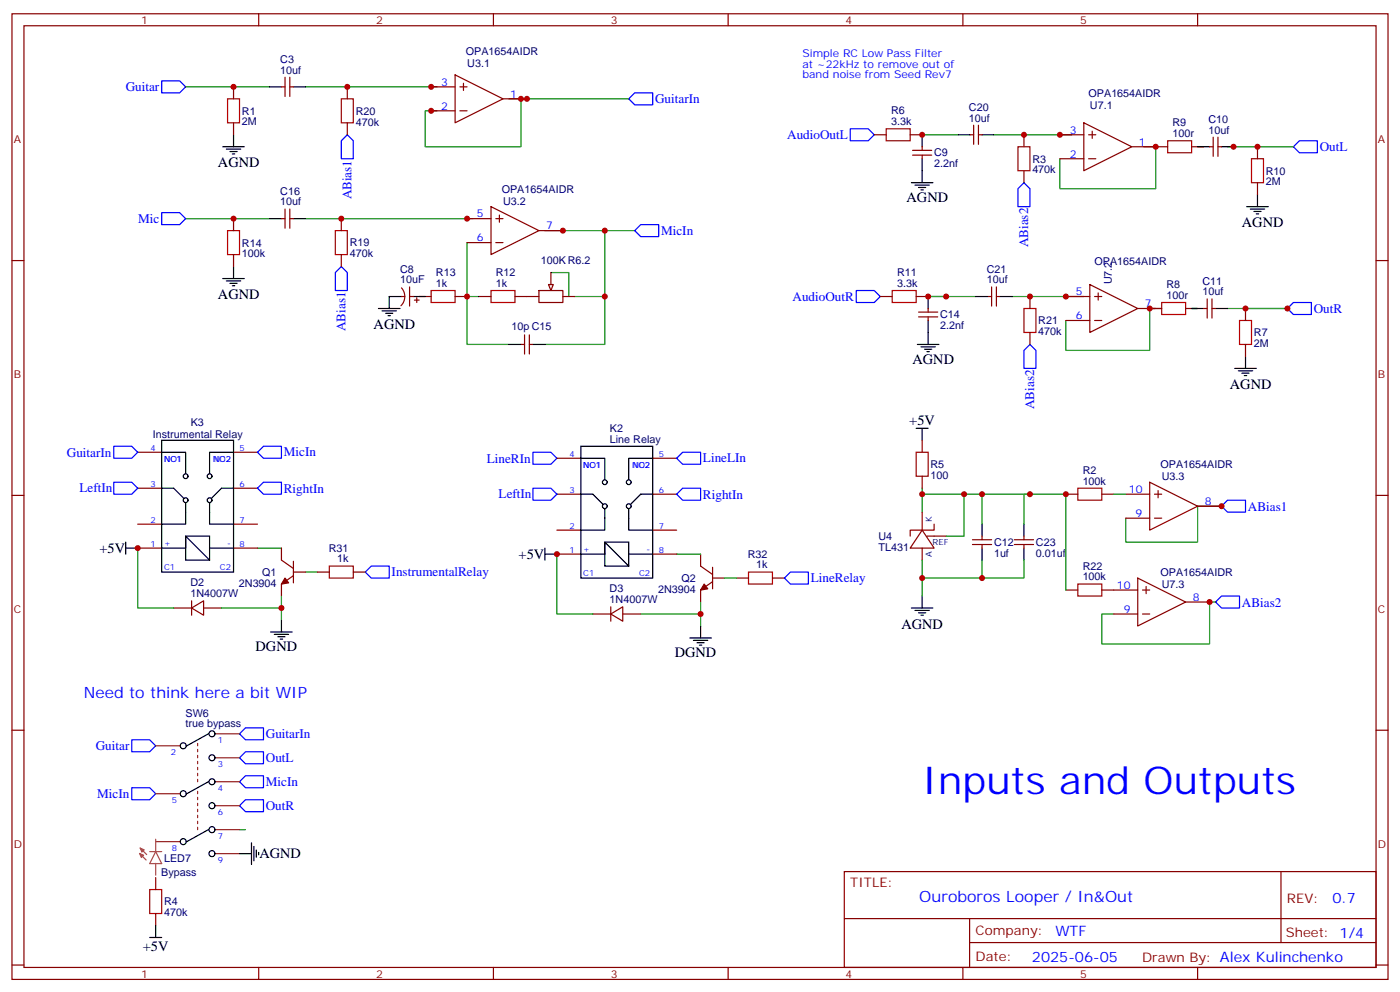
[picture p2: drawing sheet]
<svg xmlns="http://www.w3.org/2000/svg" width="412mm" height="292mm" viewBox="0 0 412 292" stroke-linecap="round" stroke-linejoin="round" font-family="sans-serif">
<g fill="none" stroke="#870000" stroke-width=".35">
<path d="M3.5 4.1h405.4v284.3h-405.4zM7.1 7.6h398.2v277.3h-398.2zM76.2 4.1v3.5M145.3 4.1v3.5M214.5 4.1v3.5M283.6 4.1v3.5M352.8 4.1v3.5M68.8 25.6v3.5M68.8 36.2v3.5M82.9 25.6h1.1M84 22.8v5.6M85.4 22.8v5.6"/>
<path d="M85.4 25.6h1M257.5 39.7h3.6M268.1 39.7h3.5M268.8 44.3h5.7M268.8 45.7h5.7M271.6 43.2v1.1M271.6 45.7v1M340.4 43.2h3.6M351 43.2h3.5M370.4 43.2v3.5M370.4 53.8v3.5M3.5 76.7h3.6"/>
<path d="M405.3 76.7h3.6M141.1 87.3h3.5M151.7 87.3h7M158.7 85.5h7.1v3.6h-7.1zM162.3 80.3v3.5M165.8 87.3h3.5M259.3 87.3h3.5M269.9 87.3h3.5M270.6 91.9h5.6M270.6 93.3h5.6M273.4 90.8v1.1M273.4 93.3v1.1"/>
<path d="M338.7 90.8h3.5M349.2 90.8h3.6M366.9 90.8v3.6M366.9 101.4v3.6M3.5 145.9h3.6M405.3 145.9h3.6M3.5 215h3.6M405.3 215h3.6M248.7 256.6h156.6v28.3h-156.6zM377.3 256.7v20.8M248.7 270.5h156.5M285.6 277.5h119.6"/>
<path d="M285.6 270.5v14.1M3.5 284.2h3.6M76.2 284.9v3.5M145.3 284.9v3.5M214.5 284.9v3.5M283.6 284.9v3.5M352.8 284.9v3.5M405.3 284.2h3.6"/>
</g>
<g fill="none" stroke="#00f" stroke-width=".35">
<path d="M47.6 23.8h5.3l1.8 1.8-1.8 1.7h-5.3zM102.3 39.7l1.8 1.8v5.2h-3.6v-5.2zM185.2 29.1l1.8-1.8h5.3v3.6h-5.3zM250.5 37.9h5.3l1.7 1.8-1.7 1.8h-5.3zM301.6 53.8l1.8 1.8v5.3h-3.5v-5.3zM381 43.2l1.8-1.7h5.3v3.5h-5.3zM47.6 62.6h5.3l1.8 1.8-1.8 1.7h-5.3zM100.5 78.5l1.8 1.8v5.2h-3.5v-5.2zM187 67.9l1.7-1.8h5.3v3.6h-5.3zM252.2 85.5h5.3l1.8 1.8-1.8 1.8h-5.3zM381 89.1h5.3v3.5h-5.3l-1.8-1.8zM303.4 101.4l1.8 1.8v5.3h-3.6v-5.3z"/>
<path d="M361.6 147.3h5.3v3.5h-5.3l-1.8-1.8zM358.1 177.3l1.7-1.8h5.3v3.5h-5.3z"/>
</g>
<g fill="none" stroke="#008700" stroke-width=".35">
<path d="M54.7 25.6h24.7M90 25.6h38.8M149.9 29.1h3.6v14.1h-28.3v-10.6h3.6M153.5 29.1h31.7M271.6 39.7h10.6M292.8 39.7h22.9M336.9 43.2h3.5v12.4h-28.2v-8.9M361.6 43.2h19.4M54.7 64.4h24.7M90 64.4h49.3M137.6 71.4v15.9M160.5 67.9h17.7v19.4h-8.9"/>
<path d="M178.2 67.9h8.8M137.6 87.3v14.1h12.3M137.6 87.3h3.5M162.3 80.3h5.3v7M178.2 87.3v14.1h-17.7M273.4 87.3h14.1M298.1 87.3h21.2M340.4 90.8h-1.7v12.4h-24.7v-8.8M351 90.8h1.8M361.6 90.8h17.6M271.6 145.5h17.7v8.8M271.6 143.8v7"/>
<path d="M284 145.5v12.4h-5.3M359.8 149h-7v10.6h-21.2v-7M271.6 164.9v10.6M289.3 164.9v5.3h-17.7M358.1 177.3h-1.8v12.3h-31.7v-8.8h3.5"/>
</g>
<g fill="none" stroke="#000" stroke-width=".35">
<path d="M68.8 39.7v3.5M79.4 25.6h3.5M86.4 25.6h3.6M271.6 39.7v3.5M65.6 43.2h6.4M66.7 43.9h4.2M67.7 44.6h2.1M68.4 45.3h.7M268.5 53.8h6.3M269.5 54.5h4.3M270.6 55.2h2.1M271.3 55.9h.7"/>
<path d="M271.6 46.7v7.1M370.4 57.3v3.6M68.8 78.5v3.5M367.2 60.9h6.4M368.3 61.6h4.2M369.4 62.3h2.1M370.1 63h.7M65.6 82h6.4M66.7 82.7h4.2M67.7 83.4h2.1M68.4 84.1h.7M111.5 90.8h6.3"/>
<path d="M112.5 91.5h4.3M113.6 92.3h2.1M114.3 93h.7M114.7 87.3v3.5M273.4 87.3v3.5M273.4 94.4v7M270.2 101.4h6.4M271.3 102.1h4.2M272.3 102.8h2.2M273 103.5h.8M363.7 108.5h6.4M364.8 109.2h4.2"/>
<path d="M365.8 109.9h2.1M366.5 110.6h.7M366.9 105v3.5M269.9 126.1h3.5M271.6 126.1v3.5M268.5 179h6.3M269.5 179.7h4.3M271.6 175.5v3.5M270.6 180.4h2.1M271.3 181.2h.7"/>
</g>
<path d="M67 29.1h3.6v7.1h-3.6zM261.1 37.9h7v3.6h-7zM344 41.5h7v3.5h-7zM368.7 46.7h3.5v7.1h-3.5zM144.6 85.5h7.1v3.6h-7.1zM262.8 85.5h7.1v3.6h-7.1zM342.2 89.1h7v3.5h-7zM365.1 94.4h3.6v7h-3.6z" fill="none" stroke="#a10000" stroke-width=".35"/>
<path d="M161.6 83.8h1.4l-.7 1.7z" fill="#f0f0f0" stroke="#870000" stroke-width=".35"/>
<g fill="none" stroke="#870000" stroke-width=".35">
<path d="M102.3 25.6v3.5M102.3 36.2v3.5M127 32.6h7.1M127 25.6h7.1M134.1 22l14.1 7.1-14.1 7.1zM135.5 32.6h2.1M135.5 25.6h2.1M136.5 24.5v2.1M148.2 29.1h7M285.8 39.7h1M286.8 36.9v5.6M288.2 36.9v5.6"/>
<path d="M288.2 39.7h1.1M301.6 39.7v3.5M312.2 39.7h7.1M319.3 36.2l14.1 7-14.1 7.1zM320.7 39.7h2.1M321.7 38.6v2.1M301.6 50.3v3.5M312.2 46.7h7.1M320.7 46.7h2.1M333.4 43.2h7M356.3 43.2h1.1M357.4 40.4v5.6"/>
<path d="M358.8 40.4v5.6M358.8 43.2h1M68.8 64.4v3.5M68.8 75v3.5M82.9 64.4h1.1M84 61.6v5.6M85.4 61.6v5.6M85.4 64.4h1M100.5 64.4v3.5M100.5 75v3.5M137.6 64.4h7M137.6 71.4h7"/>
<path d="M144.6 60.9l14.1 7-14.1 7.1zM146 64.4h2.2M146 71.4h2.2M147.1 63.3v2.1M158.7 67.9h7.1M118.2 87.3h1M118.3 84.8a3.8 3.8 0 0 1-.2 5.2M120.6 87.3h1.1M120.6 84.5v5.6M122.1 88.4h1.4M122.8 87.7v1.4M123.5 87.3h3.5"/>
<path d="M134.1 87.3h3.5M154.5 98.6v5.6M155.9 98.6v5.6M291 87.3h1.1M292.1 84.5v5.6M293.5 87.3h1.1M293.5 84.5v5.6M303.4 87.3v3.5M303.4 97.9v3.5M314 87.3h7M314 94.4h7M321 83.8l14.1 7-14.1 7.1z"/>
<path d="M322.4 87.3h2.2M322.4 94.4h2.2M323.5 86.3v2.1M335.1 90.8h7.1M354.5 90.8h1.1M355.6 88v5.7M357 88v5.7M357 90.8h1.1M153.5 101.4h1M155.9 101.4h1.1M40.6 133.2h7M68.8 133.2h7"/>
<path d="M271.6 129.6v3.6M40.6 154.3h7M40.6 143.8h7M68.8 154.3h7M68.8 143.8h7M271.6 156.1l3.6 5.3h-7.1zM271.6 140.2v3.6M271.6 150.8v5.3M273 157.9h5.7M275.2 154.3v1.8h-7.1v1.8M286.5 158.9h5.6M289.3 157.9v1"/>
<path d="M298.8 158.9h5.6M301.6 157.9v1M314 145.5h3.5M324.6 145.5h3.5M331.6 152.6h7.1M331.6 145.5h7.1M338.7 142l14.1 7-14.1 7.1zM340.1 152.6h2.1M340.1 145.5h2.1M341.1 144.5v2.1M352.8 149h7M40.6 161.4h7"/>
<path d="M68.8 161.4h7M82.9 161.4v3.5l3.5 2.5M86.4 168.5h3.6M86.4 165.3v6.3M86.4 169.5l-3.5 2.5v3.5M93.5 168.5h3.5M104.1 168.5h3.5M206.4 163.2v3.5l3.5 2.5M209.9 167v6.4M209.9 171.3l-3.5 2.4v3.6M209.9 170.2h3.5M217 170.2h3.5"/>
<path d="M227.5 170.2h3.6M271.6 161.4v3.5M286.5 160.3h5.6M289.3 160.3v1.1M298.8 160.3h5.6M301.6 160.3v1.1M314 173.7h3.5M324.6 173.7h10.5M335.1 170.2l14.1 7.1-14.1 7zM336.5 173.7h2.2M337.6 172.7v2.1M349.2 177.3h7.1"/>
<path d="M328.1 180.8h7M336.5 180.8h2.2"/>
</g>
<g fill="none" stroke="#000" stroke-width=".35">
<path d="M282.2 39.7h3.6M289.3 39.7h3.5M352.8 43.2h3.5M359.8 43.2h3.6M79.4 64.4h3.5M86.4 64.4h3.6M114.7 87.3h3.5M121.7 87.3h3.5M287.5 87.3h3.5M294.6 87.3h3.5M351 90.8h3.5M358.1 90.8h3.5"/>
<path d="M149.9 101.4h3.6M157 101.4h3.5M47.6 129.6h21.2v38.9h-21.2zM47.6 133.2h7.1v7M37 159.6v3.6M51.2 143.8l3.5 3.5M54.7 157.9h7v7h-7zM54.7 150.8v3.5h-7.1M289.3 154.3v3.6M301.6 154.3v3.6M37 161.4h3.6M47.6 161.4h7.1v-3.5l7 7"/>
<path d="M61.7 161.4h7.1M160.5 163.2h3.5M160.5 161.4v3.5M289.3 161.4v3.5M301.6 161.4v3.5M79.7 186.1h6.4M80.8 186.8h4.2M81.8 187.5h2.2M82.5 188.2h.8M82.9 182.6v3.5M203.2 187.9h6.3M204.3 188.6h4.2"/>
<path d="M205.3 189.3h2.1M206 190h.7M206.4 184.3v3.6M61.4 216.1l-6.4 3.5M61.4 230.2l-6.4 3.5M61.4 244.3l-6.4 3.5"/>
<circle cx="54" cy="219.6" r=".88"/>
<circle cx="62.4" cy="216.1" r=".88"/>
<circle cx="54" cy="233.7" r=".88"/>
<circle cx="62.4" cy="230.2" r=".88"/>
<circle cx="62.4" cy="237.2" r=".88"/>
<circle cx="62.4" cy="223.1" r=".88"/>
<circle cx="54" cy="247.8" r=".88"/>
<circle cx="62.4" cy="244.3" r=".88"/>
<circle cx="62.4" cy="251.4" r=".88"/>
</g>
<path d="M100.5 29.1h3.6v7.1h-3.6zM299.9 43.2h3.5v7.1h-3.5zM67 67.9h3.6v7.1h-3.6zM98.8 67.9h3.5v7.1h-3.5zM127 85.5h7.1v3.6h-7.1zM301.6 90.8h3.6v7.1h-3.6zM269.9 133.2h3.5v7h-3.5zM317.5 143.8h7.1v3.5h-7.1zM97 166.7h7.1v3.5h-7.1zM220.5 168.5h7v3.5h-7zM317.5 172h7.1v3.5h-7.1z" fill="none" stroke="#a10000" stroke-width=".35"/>
<path d="M289.3 145.5h24.7v28.2M303.4 145.5h-1.8v8.8M328.1 145.5h3.5M75.8 161.4h7.1M90 168.5h3.5M199.3 163.2h7.1M213.4 170.2h3.6M301.6 164.9v5.3h-12.3M70.6 244.3h1.7" fill="none" stroke="#008700" stroke-width=".35"/>
<path d="M157 133.2h5.3l1.7 1.7-1.7 1.8h-5.3zM107.6 168.5l1.8-1.8h5.3v3.5h-5.3zM231.1 170.2l1.7-1.7h5.3v3.5h-5.3zM38.8 217.8h5.3l1.8 1.8-1.8 1.8h-5.3zM70.6 216.1l1.7-1.8h5.3v3.5h-5.3zM38.8 232h5.3l1.8 1.7-1.8 1.8h-5.3zM70.6 237.2l1.7-1.7h5.3v3.5h-5.3zM70.6 223.1l1.7-1.7h5.3v3.5h-5.3zM70.6 230.2l1.7-1.8h5.3v3.6h-5.3z" fill="none" stroke="#00f" stroke-width=".35"/>
<g fill="none" stroke="#8c2424" stroke-width=".35">
<path d="M45.9 219.6h7M58.2 218.9v.7M63.5 216.1h7.1M45.9 233.7h7M58.2 224.2v.7M58.2 238.3v.7M58.2 220.7v.7M58.2 222.4v.7M58.2 226v.7M58.2 227.7v.7M58.2 229.5v.7M58.2 233v.7"/>
<path d="M58.2 234.8v.7M58.2 236.5v.7M63.5 223.1h7.1M63.5 230.2h7.1M63.5 237.2h7.1M45.9 247.8h7M58.2 240.1v.7M58.2 241.8v.7M58.2 243.6v.7M63.5 244.3h7.1M63.5 251.4h7.1"/>
</g>
<g fill="#870000" stroke="#870000" stroke-width=".35">
<path d="M207.4 172l1.1 1.4-2.1 .3z"/>
<path d="M84 170.2l1 1.4-2.1 .4z"/>
</g>
<circle cx="54.7" cy="140.2" r=".71" fill="#fff" stroke="#000" stroke-width=".35"/>
<path d="M54.7 147.3v3.5" fill="none" stroke="#000" stroke-width=".35"/>
<circle cx="54.7" cy="147.3" r=".71" fill="#fff" stroke="#000" stroke-width=".35"/>
<path d="M68.8 133.2h-7.1v7M61.7 150.8v3.5h7.1M65.3 143.8l-3.6 3.5" fill="none" stroke="#000" stroke-width=".35"/>
<circle cx="61.7" cy="140.2" r=".71" fill="#fff" stroke="#000" stroke-width=".35"/>
<path d="M61.7 147.3v3.5" fill="none" stroke="#000" stroke-width=".35"/>
<circle cx="61.7" cy="147.3" r=".71" fill="#fff" stroke="#000" stroke-width=".35"/>
<path d="M171.1 131.4h21.2v38.8h-21.2zM171.1 134.9h7.1v7.1M47.6 143.8h3.6M65.3 143.8h3.5M174.6 145.5l3.6 3.5M178.2 159.6h7v7.1h-7zM178.2 152.6v3.5h-7.1M171.1 163.2h7.1v-3.6l7 7.1M185.2 163.2h7.1" fill="none" stroke="#000" stroke-width=".35"/>
<path d="M164 134.9h7.1M192.3 134.9h7M164 156.1h7.1M164 145.5h7.1M192.3 156.1h7M192.3 145.5h7M164 163.2h7.1M192.3 163.2h7" fill="none" stroke="#870000" stroke-width=".35"/>
<circle cx="178.2" cy="142" r=".71" fill="#fff" stroke="#000" stroke-width=".35"/>
<path d="M178.2 149v3.6" fill="none" stroke="#000" stroke-width=".35"/>
<circle cx="178.2" cy="149" r=".71" fill="#fff" stroke="#000" stroke-width=".35"/>
<path d="M192.3 134.9h-7.1v7.1M185.2 152.6v3.5h7.1M188.7 145.5l-3.5 3.5" fill="none" stroke="#000" stroke-width=".35"/>
<circle cx="185.2" cy="142" r=".71" fill="#fff" stroke="#000" stroke-width=".35"/>
<path d="M185.2 149v3.6" fill="none" stroke="#000" stroke-width=".35"/>
<circle cx="185.2" cy="149" r=".71" fill="#fff" stroke="#000" stroke-width=".35"/>
<path d="M171.1 145.5h3.5M188.7 145.5h3.6M70.6 251.4h3.5M74.1 248.2v6.3M74.8 249.2v4.3M75.5 250.3v2.1M76.2 251v.7M44.1 276h3.5M45.9 272.5v3.5" fill="none" stroke="#000" stroke-width=".35"/>
<path d="M33.5 131.4h5.3l1.8 1.8-1.8 1.7h-5.3zM75.8 133.2l1.8-1.8h5.3v3.5h-5.3zM199.3 134.9l1.8-1.7h5.3v3.5h-5.3zM33.5 142h5.3l1.8 1.8-1.8 1.7h-5.3zM75.8 143.8l1.8-1.8h5.3v3.5h-5.3zM157 143.8h5.3l1.7 1.7-1.7 1.8h-5.3zM199.3 145.5l1.8-1.7h5.3v3.5h-5.3z" fill="none" stroke="#00f" stroke-width=".35"/>
<path d="M41.1 251.3l1.9 1.9M41.3 249.7l1.9 1.9M44.1 250.8h3.5M45.9 250.8l1.7 3.5h-3.5zM45.9 247.1v3.5M45.9 254.2v3.5" fill="none" stroke="#a64a4a" stroke-width=".35"/>
<g fill="#a64a4a" stroke="#a64a4a" stroke-width=".29">
<path d="M41.1 251.3l1.2 .5-.7 .7z"/>
<path d="M41.3 249.7l1.2 .5-.7 .7z"/>
</g>
<path d="M44.1 261.9h3.5v7.1h-3.5z" fill="none" stroke="#a10000" stroke-width=".35"/>
<path d="M51.2 179h5.2M56.4 179l3.6-2.1v4.3zM56.4 176.9v4.3M60 179h5.3M179.9 178.7v4.2M174.6 180.8h5.3M179.9 180.8l3.5-2.1v4.2zM183.4 180.8h5.3M45.9 258.4v3.5M45.9 269v3.5" fill="none" stroke="#870000" stroke-width=".35"/>
<path d="M40.6 161.4v17.6h10.6M65.3 179h17.6M82.9 175.5v7.1M164 163.2v17.6h10.6M206.4 177.3v7M188.7 180.8h17.7" fill="none" stroke="#008700" stroke-width=".35"/>
<g fill="#c00">
<circle cx="68.8" cy="25.6" r=".88"/>
<circle cx="273.4" cy="87.3" r=".88"/>
<circle cx="178.2" cy="67.9" r=".88"/>
<circle cx="178.2" cy="87.3" r=".88"/>
<circle cx="68.8" cy="64.4" r=".88"/>
<circle cx="102.3" cy="25.6" r=".88"/>
<circle cx="153.5" cy="29.1" r=".88"/>
<circle cx="100.5" cy="64.4" r=".88"/>
<circle cx="370.4" cy="43.2" r=".88"/>
<circle cx="363.4" cy="43.2" r=".88"/>
<circle cx="278.7" cy="87.3" r=".88"/>
<circle cx="271.6" cy="39.7" r=".88"/>
<circle cx="271.6" cy="145.5" r=".88"/>
<circle cx="284" cy="145.5" r=".88"/>
<circle cx="271.6" cy="170.2" r=".88"/>
<circle cx="338.7" cy="90.8" r=".88"/>
<circle cx="301.6" cy="39.7" r=".88"/>
<circle cx="303.4" cy="87.3" r=".88"/>
<circle cx="340.4" cy="43.2" r=".88"/>
<circle cx="379.2" cy="90.8" r=".88"/>
<circle cx="366.9" cy="90.8" r=".88"/>
<circle cx="155.2" cy="29.1" r=".88"/>
<circle cx="127" cy="25.6" r=".88"/>
<circle cx="127" cy="32.6" r=".88"/>
<circle cx="137.6" cy="64.4" r=".88"/>
<circle cx="165.8" cy="67.9" r=".88"/>
<circle cx="137.6" cy="87.3" r=".88"/>
<circle cx="359.8" cy="149" r=".88"/>
<circle cx="356.3" cy="177.3" r=".88"/>
<circle cx="312.2" cy="39.7" r=".88"/>
<circle cx="314" cy="87.3" r=".88"/>
<circle cx="289.3" cy="145.5" r=".88"/>
<circle cx="303.4" cy="145.5" r=".88"/>
<circle cx="289.3" cy="170.2" r=".88"/>
<circle cx="314" cy="145.5" r=".88"/>
<circle cx="40.6" cy="161.4" r=".88"/>
<circle cx="82.9" cy="179" r=".88"/>
<circle cx="206.4" cy="180.8" r=".88"/>
<circle cx="164" cy="163.2" r=".88"/>
</g>
<text font-size="11.3" fill="#00f" x="271.6" y="233.7">Inputs and Outputs</text>
<g font-size="4.6" fill="#00f">
<text x="24.7" y="205.5">Need to think here a bit WIP</text>
<text x="270.8" y="265.7">Ouroboros Looper / In&amp;Out</text>
</g>
<g font-size="4.2">
<text x="64.2" y="49.3">AGND</text>
<text x="267.1" y="59.4">AGND</text>
<text x="365.8" y="66.9">AGND</text>
<text x="64.2" y="88.1">AGND</text>
<text x="110.1" y="96.9">AGND</text>
<text x="268.8" y="107.1">AGND</text>
<text x="362.3" y="114.6">AGND</text>
<text x="267.9" y="125.1">+5V</text>
<text x="29.3" y="162.8">+5V</text>
<text x="152.8" y="164.6">+5V</text>
<text x="265.5" y="185.1">AGND</text>
<text x="75.3" y="191.7">DGND</text>
<text x="198.8" y="193.5">DGND</text>
<text x="76.4" y="252.8">AGND</text>
<text x="42.1" y="280.1">+5V</text>
</g>
<g font-size="4.2" fill="#00f">
<text x="392.5" y="265.9">0.7</text>
<text x="310.9" y="275.5">WTF</text>
<text x="304" y="283.3">2025-06-05</text>
</g>
<g font-size="3.9" fill="#00f">
<text x="37" y="26.8">Guitar</text>
<text x="193" y="30.4">GuitarIn</text>
<text x="231.9" y="41">AudioOutL</text>
<text x="388.8" y="44.4">OutL</text>
<text x="103.6" y="58.7" transform="rotate(-90 103.6 58.7)">ABias1</text>
<text x="40.7" y="65.6">Mic</text>
<text x="194.7" y="69.2">MicIn</text>
<text x="302.9" y="72.8" transform="rotate(-90 302.9 72.8)">ABias2</text>
<text x="233.4" y="88.6">AudioOutR</text>
<text x="387" y="92">OutR</text>
<text x="101.8" y="97.5" transform="rotate(-90 101.8 97.5)">ABias1</text>
<text x="304.7" y="120.5" transform="rotate(-90 304.7 120.5)">ABias2</text>
<text x="19.7" y="134.4">GuitarIn</text>
<text x="83.6" y="134.3">MicIn</text>
<text x="143.4" y="136.2">LineRIn</text>
<text x="207.1" y="136.1">LineLIn</text>
<text x="23.4" y="144.9">LeftIn</text>
<text x="83.6" y="145.1">RightIn</text>
<text x="146.9" y="146.7">LeftIn</text>
<text x="207.1" y="146.8">RightIn</text>
<text x="367.6" y="150.4">ABias1</text>
<text x="115.4" y="169.7">InstrumentalRelay</text>
<text x="238.8" y="171.5">LineRelay</text>
<text x="365.8" y="178.6">ABias2</text>
<text x="28.2" y="220.8">Guitar</text>
<text x="78.3" y="217.3">GuitarIn</text>
<text x="78.3" y="224.3">OutL</text>
<text x="78.3" y="231.4">MicIn</text>
<text x="28.6" y="234.9">MicIn</text>
<text x="78.3" y="238.4">OutR</text>
</g>
<g font-size="3.9" fill="#800">
<text x="250.5" y="261.2">TITLE:</text>
<text x="379.1" y="265.9">REV:</text>
<text x="287.4" y="275.4">Company:</text>
<text x="378.7" y="276">Sheet: 1/4</text>
<text x="287.4" y="283.1">Date:</text>
<text x="336.4" y="283.2">Drawn By: Alex Kulinchenko</text>
</g>
<g font-size="3.2" fill="#800">
<text x="41.6" y="7.1">1</text>
<text x="110.8" y="7.1">2</text>
<text x="179.9" y="7.1">3</text>
<text x="249.1" y="7.1">4</text>
<text x="318.2" y="7.1">5</text>
<text x="4.1" y="42.2">A</text>
<text x="405.9" y="42.2">A</text>
<text x="4.1" y="111.3">B</text>
<text x="405.9" y="111.3">B</text>
<text x="4.1" y="180.4">C</text>
<text x="405.9" y="180.4">C</text>
<text x="4.1" y="249.6">D</text>
<text x="405.9" y="249.6">D</text>
<text x="41.6" y="287.9">1</text>
<text x="110.8" y="287.9">2</text>
<text x="179.9" y="287.9">3</text>
<text x="249.1" y="287.9">4</text>
<text x="318.2" y="287.9">5</text>
</g>
<g font-size="3.2" fill="#000080">
<text x="137.2" y="16.2">OPA1654AIDR</text>
<text x="82.6" y="21.7">10uf</text>
<text x="82.6" y="18.5">C3</text>
<text x="137.6" y="19.7">U3.1</text>
<text x="320.7" y="28.5">OPA1654AIDR</text>
<text x="71.3" y="33.8">R1</text>
<text x="104.8" y="33.8">R20</text>
<text x="262.5" y="33.7">R6</text>
<text x="285.4" y="35.8">10uf</text>
<text x="285.4" y="32.6">C20</text>
<text x="321.1" y="32">U7.1</text>
<text x="71.3" y="37">2M</text>
<text x="104.8" y="37">470k</text>
<text x="262.5" y="36.9">3.3k</text>
<text x="345.4" y="40.4">100r</text>
<text x="345.4" y="37.2">R9</text>
<text x="356" y="39.3">10uf</text>
<text x="356" y="36.2">C10</text>
<text x="275.2" y="46.1">C9</text>
<text x="304.1" y="47.9">R3</text>
<text x="275.2" y="49.3">2.2nf</text>
<text x="304.1" y="51.1">470k</text>
<text x="372.9" y="51.4">R10</text>
<text x="82.6" y="57.3">C16</text>
<text x="147.8" y="56.7">OPA1654AIDR</text>
<text x="372.9" y="54.6">2M</text>
<text x="82.6" y="60.5">10uf</text>
<text x="148.2" y="60.3">U3.2</text>
<text x="71.3" y="75.8">100k</text>
<text x="71.3" y="72.6">R14</text>
<text x="103" y="75.8">470k</text>
<text x="103" y="72.6">R19</text>
<text x="159.3" y="77.9">100KR6.2</text>
<text x="322.4" y="77.9">OPA1654AIDR</text>
<text x="117.8" y="83.4">10uF</text>
<text x="117.8" y="80.3">C8</text>
<text x="128.4" y="81.3">R13</text>
<text x="146.1" y="81.3">R12</text>
<text x="264.2" y="81.3">R11</text>
<text x="290.7" y="83.4">10uf</text>
<text x="290.7" y="80.3">C21</text>
<text x="327.5" y="83.7" transform="rotate(-90 327.5 83.7)">U7.2</text>
<text x="354.2" y="83.8">C11</text>
<text x="128.4" y="84.5">1k</text>
<text x="146.1" y="84.5">1k</text>
<text x="264.2" y="84.5">3.3k</text>
<text x="343.6" y="88">100r</text>
<text x="343.6" y="84.8">R8</text>
<text x="354.2" y="87">10uf</text>
<text x="276.9" y="93.7">C14</text>
<text x="305.9" y="95.5">R21</text>
<text x="150.7" y="97.3">10p C15</text>
<text x="276.9" y="96.9">2.2nf</text>
<text x="305.9" y="98.7">470k</text>
<text x="369.4" y="99">R7</text>
<text x="369.4" y="102.2">2M</text>
<text x="56.2" y="125.4">K3</text>
<text x="45" y="129">Instrumental Relay</text>
<text x="179.7" y="130.4">Line Relay</text>
<text x="179.7" y="127.1">K2</text>
<text x="274.1" y="137.9">R5</text>
<text x="341.8" y="137.9">OPA1654AIDR</text>
<text x="274.1" y="140.9">100</text>
<text x="318.9" y="142.7">100k</text>
<text x="318.9" y="139.5">R2</text>
<text x="342.2" y="141.4">U3.3</text>
<text x="258.8" y="159">U4</text>
<text x="292.8" y="160.8">C12</text>
<text x="305.2" y="160.8">C23</text>
<text x="96.8" y="162.5">R31</text>
<text x="99.3" y="165.6">1k</text>
<text x="220.3" y="164.2">R32</text>
<text x="222.8" y="167.4">1k</text>
<text x="258.8" y="162.1">TL431</text>
<text x="292.8" y="163.9">1uf</text>
<text x="305.2" y="163.9">0.01uf</text>
<text x="318.9" y="167.7">R22</text>
<text x="56.1" y="172.7">D2</text>
<text x="70.4" y="172.8">2N3904</text>
<text x="77.3" y="169.5">Q1</text>
<text x="200.7" y="171.3">Q2</text>
<text x="318.9" y="170.9">100k</text>
<text x="341.8" y="169.6">OPA1654AIDR</text>
<text x="342.2" y="173.2">U7.3</text>
<text x="56.1" y="175.9">1N4007W</text>
<text x="179.6" y="177.6">1N4007W</text>
<text x="179.6" y="174.4">D3</text>
<text x="193.8" y="174.5">2N3904</text>
<text x="54.6" y="214.1">true bypass</text>
<text x="54.6" y="211">SW6</text>
<text x="47.5" y="257.8">Bypass</text>
<text x="48.3" y="253.7">LED7</text>
<text x="48.3" y="269.8">470k</text>
<text x="48.3" y="266.6">R4</text>
</g>
<g font-size="3.2" fill="#00f">
<text x="236.4" y="16.8">Simple RC Low Pass Filter</text>
<text x="236.4" y="19.9">at ~22kHz to remove out of</text>
<text x="236.4" y="23.1">band noise from Seed Rev7</text>
<text x="129.9" y="25.2">3</text>
<text x="150.3" y="28.8">1</text>
<text x="129.9" y="32.3">2</text>
<text x="315.1" y="39.3">3</text>
<text x="315.1" y="46.4">2</text>
<text x="335.5" y="42.9">1</text>
<text x="140.5" y="64">5</text>
<text x="140.5" y="71.1">6</text>
<text x="160.9" y="67.6">7</text>
<text x="316.9" y="87">5</text>
<text x="316.9" y="94">6</text>
<text x="337.3" y="90.5">7</text>
<text x="332.5" y="145.2">10</text>
<text x="354.9" y="148.7">8</text>
<text x="334.5" y="152.2">9</text>
<text x="329" y="173.4">10</text>
<text x="351.4" y="176.9">8</text>
<text x="331" y="180.4">9</text>
</g>
<g font-size="2.5" fill="#00f">
<text x="44.3" y="132.8">4</text>
<text x="48.3" y="136">NO1</text>
<text x="48.3" y="136">NC1</text>
<text x="62.7" y="136">NO2</text>
<text x="62.9" y="136">NC2</text>
<text x="70.6" y="132.8">5</text>
<text x="167.8" y="134.6">4</text>
<text x="171.8" y="137.8">NO1</text>
<text x="171.8" y="137.8">NC1</text>
<text x="186.2" y="137.8">NO2</text>
<text x="186.4" y="137.8">NC2</text>
<text x="194" y="134.6">5</text>
<text x="44.3" y="143.4">3</text>
<text x="70.6" y="143.4">6</text>
<text x="167.8" y="145.2">3</text>
<text x="194" y="145.2">6</text>
<text x="44.3" y="154">2</text>
<text x="70.6" y="154">7</text>
<text x="167.8" y="155.8">2</text>
<text x="194" y="155.8">7</text>
<text x="44.3" y="161">1</text>
<text x="48.3" y="160.7">+</text>
<text x="67" y="160.7">-</text>
<text x="70.6" y="161">8</text>
<text x="48.3" y="167.7">C1</text>
<text x="64.8" y="167.7">C2</text>
<text x="167.8" y="162.8">1</text>
<text x="171.8" y="162.5">+</text>
<text x="190.4" y="162.5">-</text>
<text x="194" y="162.8">8</text>
<text x="171.8" y="169.5">C1</text>
<text x="188.3" y="169.5">C2</text>
<text x="64.2" y="218.9">1</text>
<text x="50.3" y="222.4">2</text>
<text x="64.2" y="226">3</text>
<text x="64.2" y="233">4</text>
<text x="50.6" y="236.5">5</text>
<text x="64.2" y="240.1">6</text>
<text x="50.6" y="250.6">8</text>
<text x="64.2" y="247.1">7</text>
<text x="64.2" y="254.2">9</text>
</g>
<g font-size="2.5" fill="#000080">
<text x="274.5" y="153.6" transform="rotate(-90 274.5 153.6)">K</text>
<text x="274.7" y="160.3">REF</text>
<text x="274.5" y="163.9" transform="rotate(-90 274.5 163.9)">A</text>
</g>
</svg>
